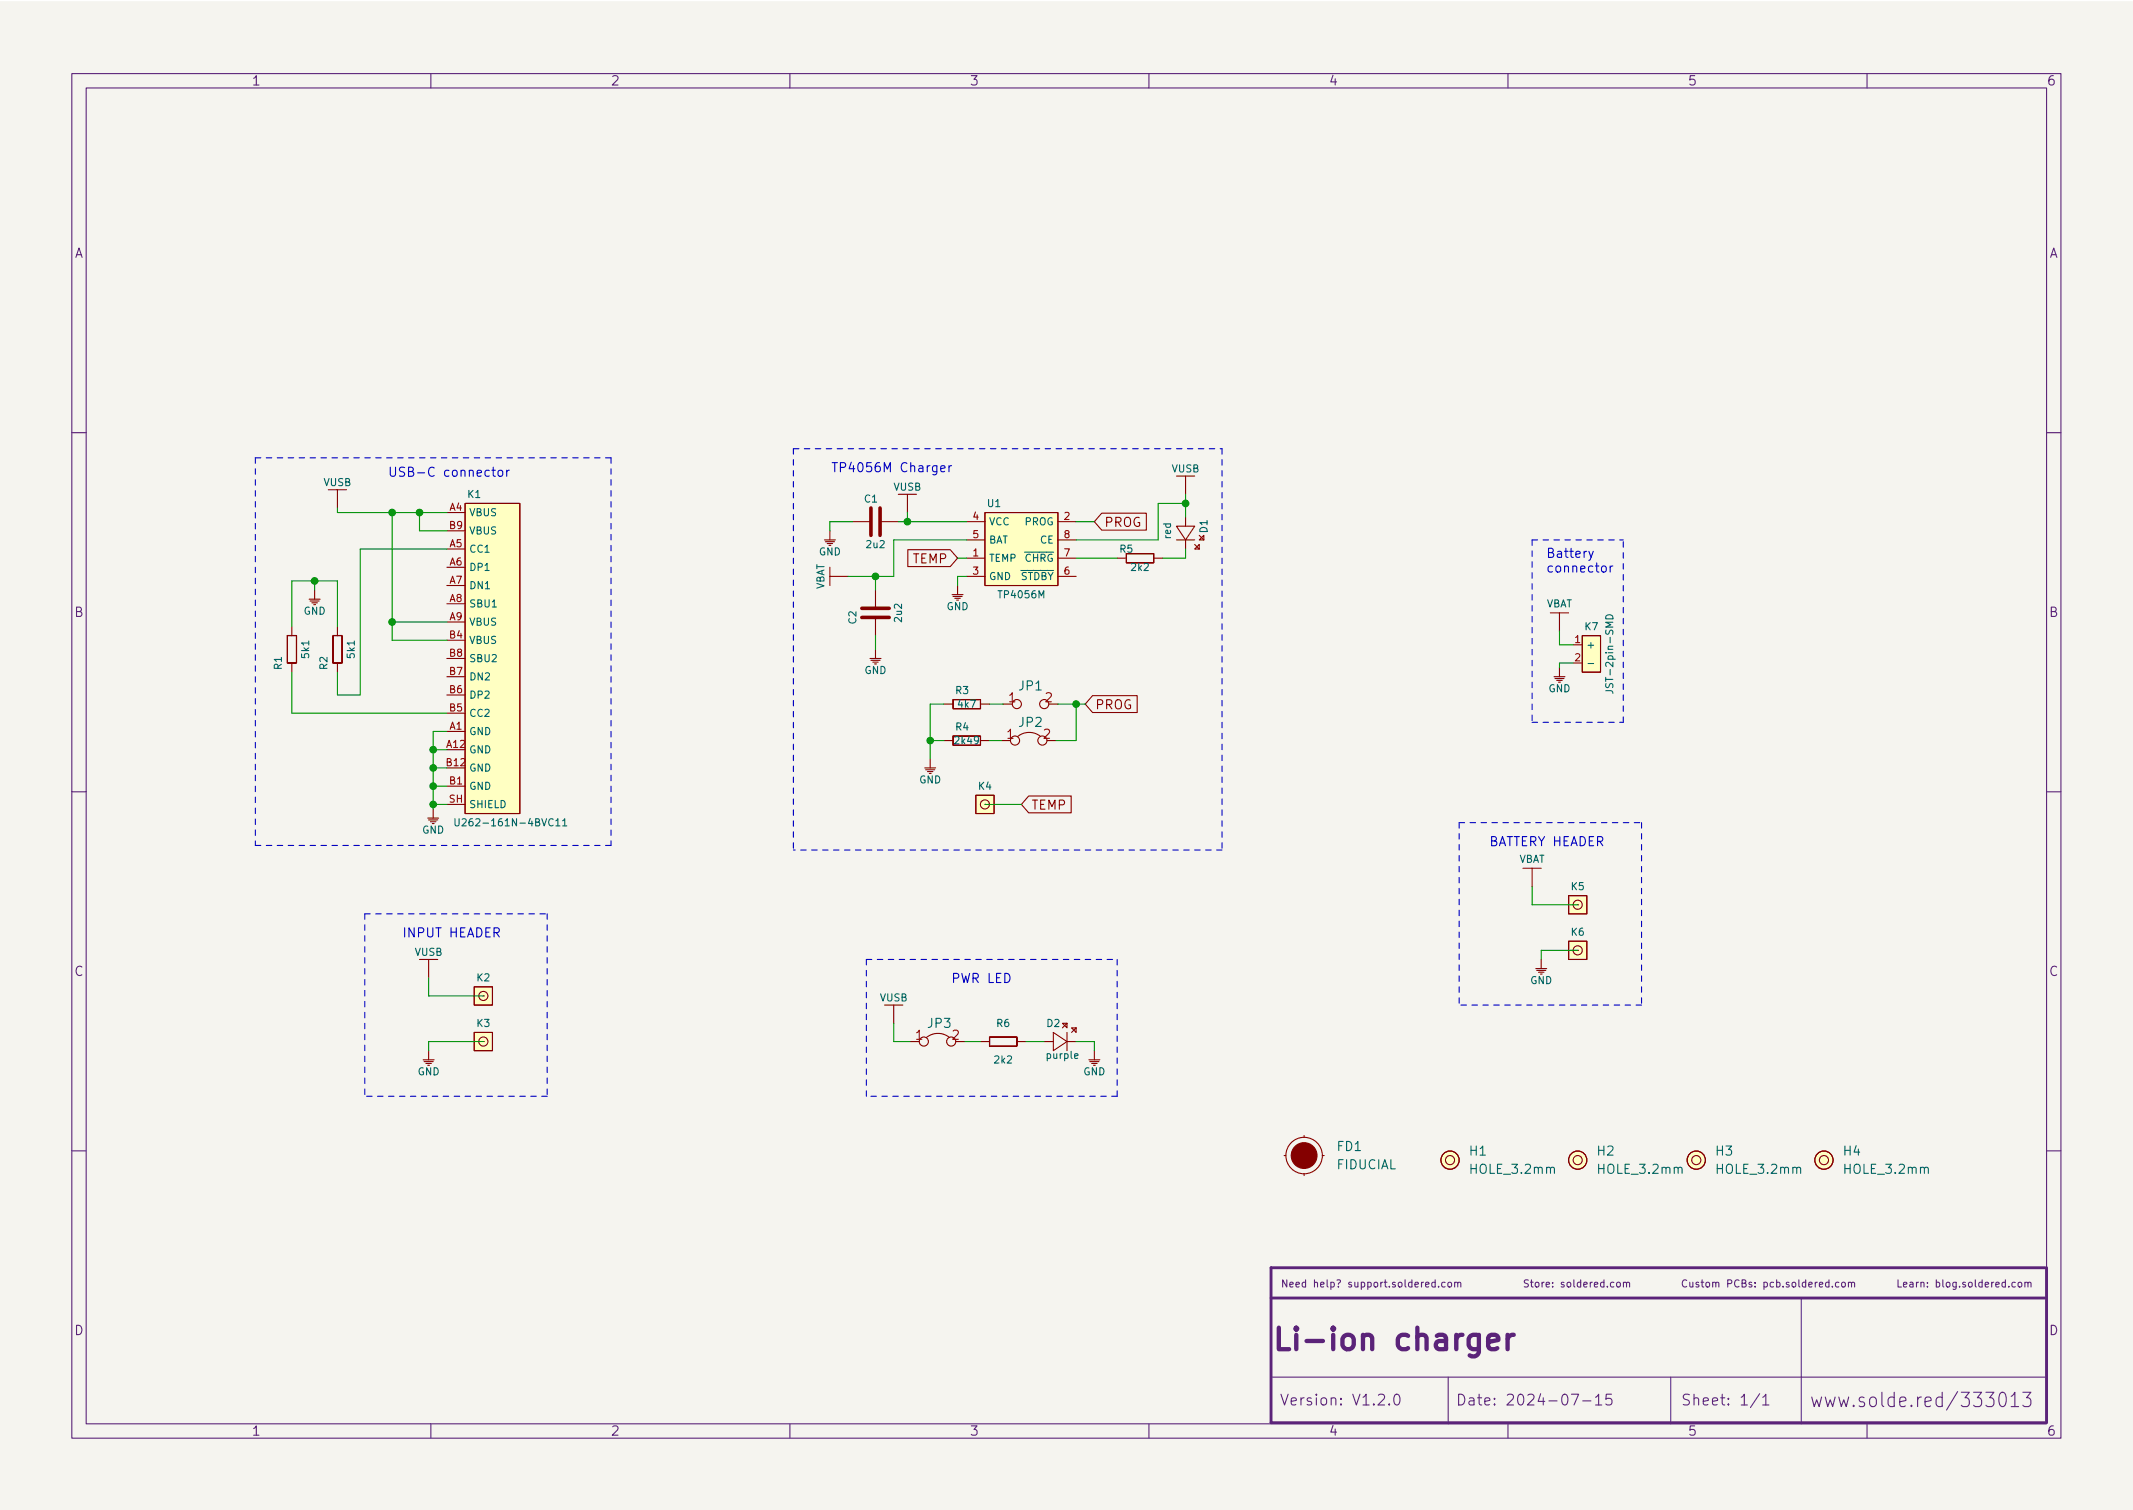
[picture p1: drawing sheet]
<svg xmlns="http://www.w3.org/2000/svg" width="297mm" height="210mm" viewBox="0 0 297 210" stroke-linecap="round" stroke-linejoin="round" font-family="sans-serif">
<path d="M0 .2h297v210.1h-297z" fill="#f5f4ef" stroke="#f5f4ef" stroke-width=".14"/>
<g fill="none" stroke="#5b2379" stroke-width=".15">
<path d="M10 10.2h277v190.1h-277zM12 12.2h273v186.1h-273zM60 10.2v2M110 10.2v2M160 10.2v2M210 10.2v2M260 10.2v2M10 60.2h2M285 60.2h2M10 110.2h2M285 110.2h2M10 160.2h2"/>
<path d="M199.9 178.6l-.3-.1-.2 .2 .1 .5h.4M199.9 178.2v1M200.3 179.1v.1M201.2 178.6l-.2-.1-.2 .2 .1 .5h.3M201.7 178.6l.3-.1 .1 .2v.3l-.1 .2h-.3l-.1-.2zM202.6 178.6l.1-.1 .3 .1v.6M202.6 178.5v.7M203 178.7l.1-.2 .3 .1v.6M225.2 178.6l.1-.1 .3 .1v.4v.2h-.3l-.1-.1zM226.1 178.6l.1-.1 .3 .1v.6M226.1 178.5v.7M226.5 178.7l.1-.2 .3 .1v.6"/>
<path d="M234.9 178.3a.47 .47 0 0 0-.7 .3 .47 .47 0 0 0 .5 .6l.2-.1M235.3 178.5l.1 .7h.2l.1-.1M235.7 178.5v.7M236.6 178.6l-.3-.1-.1 .2v.1l.4 .1v.3h-.4M236.9 178.5h.4M237 178.2v.9l.3 .1M237.6 178.6l.3-.1 .2 .2v.3l-.2 .2h-.3v-.2zM238.5 178.6l.1-.1 .3 .1v.6M238.5 178.5v.7M238.9 178.7l.2-.2 .2 .1 .1 .6M240.6 178.7h.5l.1-.2-.1-.2-.5-.1v1M242.2 178.3a.47 .47 0 0 0-.7 .3 .47 .47 0 0 0 .5 .6l.2-.1"/>
<path d="M242.6 178.7l.4-.1 .1-.1v-.2l-.5-.1v1h.4l.1-.1 .1-.2-.3-.2M243.9 178.6l-.2-.1-.1 .2v.1l.3 .1v.3h-.3M244.4 179.1v.1M244.4 178.6v.1M245.6 178.6l.3-.1 .2 .2-.1 .5h-.4M245.6 178.5v1M247 178.6l-.3-.1-.2 .2 .1 .5h.4M247.4 178.6l.3-.1 .2 .2-.1 .5h-.4M247.4 178.2v1M248.3 179.1v.1M249.1 178.6l-.2-.1-.2 .2 .1 .1 .3 .1v.3h-.4M249.6 178.6l.3-.1 .2 .2v.3l-.2 .2h-.3v-.2z"/>
<path d="M250.5 178.2v.9l.1 .1M251.5 178.6l-.3-.1-.2 .2 .1 .5h.4M251.5 178.2v1M251.9 178.9l.5-.1-.1-.2-.3-.1-.1 .2v.5h.4M252.8 178.5v.7M253.1 178.5l-.3 .2M253.4 178.9l.4-.1v-.2l-.3-.1-.1 .2v.5h.4M254.7 178.6l-.3-.1-.2 .2 .1 .5h.4M254.7 178.2v1M255.2 179.1v.1M256.1 178.6l-.3-.1-.2 .2 .1 .5h.4M256.5 178.6l.1-.1 .3 .1 .1 .4-.1 .2h-.3l-.1-.1z"/>
<path d="M257.4 178.6l.2-.1 .2 .1v.6M257.4 178.5v.7M257.8 178.7l.2-.2 .2 .1 .1 .6M280.6 178.6l-.2-.1-.2 .2 .1 .5h.3M281.1 178.6l.1-.1 .3 .1 .1 .4-.1 .2h-.3l-.1-.1zM282 178.6l.1-.1 .3 .1v.6M282 178.5v.7M282.4 178.7l.2-.2 .2 .1v.6M285 160.2h2M60 198.3v2M110 198.3v2M160 198.3v2"/>
<path d="M177 191.8h108M193.5 195.5v.1h-.1l.1-.1v.1M194.3 194.2a.36 .36 0 0 1 .6 .2 .77 .77 0 0 1-.4 1.2 1 1 0 0 1-.2-1.4zM201.7 191.8v6.5M210 198.3v2M218.8 194.1h1l-.6 1.5M220.4 195.1h1.2M222.2 194.6l.4-.5v1.5M222.2 195.6h.9M224.4 194.1h-.7l-.1 .7 .2-.1 .5 .1 .2 .2-.1 .5-.2 .1h-.4l-.2-.1M232.7 191.8v6.5M245.1 194.1l-1.3 1.9"/>
<path d="M245.5 194.6l.4-.5v1.5M245.5 195.6h.8M250.8 180.7v17.6M260 198.3v2M270.5 194.6l-.5-.1-.4 .4v.6l.2 .3 .2 .1 .5-.1M270.5 193.9v2M272.6 193.8l-1.5 2.5M281.7 193.9h1.1l-.6 .7a.49 .49 0 0 1 .6 .4v.5l-.2 .3-.1 .1h-.5l-.3-.2"/>
</g>
<path d="M207.2 186.9l1.5-.3-.2-.6-.3-.1h-.5l-.3 .1-.2 .3v1.1l.2 .3 .3 .2h.5l.3-.2M209.9 185.9v2M210.8 185.9a.77 .77 0 0 0-.9 .5" fill="none" stroke="#5b2379" stroke-width=".6"/>
<path d="M284.8 176.5h-107.8v21.6h107.9M285 176.5v21.6M177 180.7h108" fill="none" stroke="#5b2379" stroke-width=".4"/>
<g fill="none" stroke="#840000" stroke-width=".15">
<path d="M45.7 68.2h2.6M47 68.2v2.5M62.2 71.4h2.6M62.2 76.4h2.6M62.2 79h2.6M62.2 73.9h2.6M64.8 70.1h7.6v43.2h-7.6zM114.8 75.2h1.5M114.9 75.4h1.3M115.2 75.7h.8M115.6 73.9v1.3M115.6 79v2.5"/>
<path d="M118.7 72.6h2.6M122.6 72.6h2.5M125.1 68.8h2.5M126.4 68.8v2.6M126.4 76.5h5.9l1 1.2-1 1.2h-5.9zM134.6 72.6h2.6M134.6 75.2h2.6M134.6 77.7h2.6M137.2 71.4h10.1v10.1h-10.1zM147.3 72.6h2.6M147.3 75.2h2.6M147.3 77.7h2.6"/>
<path d="M153.4 71.5h6.2v2.3h-6.2l-1-1.2zM155.6 77.7h1.2M156.8 78.4h3.9zM156.8 77.1l.1 1.3zM156.8 77.1h3.9zM160.7 77.1v1.3zM160.7 77.7h1.2M163.8 73.3h2.6l-1.3 1.9zM163.8 75.2h2.6M163.8 66.3h2.6M165.1 66.3v2.5M165.1 72v1.3"/>
<path d="M165.1 75.2v1.2M166.4 76.4l.6-.6v.6zM166.4 75.8l.6 .6M167 74.5l.6 .7M167.6 74.5v.7h-.6zM40 92.3h1.3zM40 88.5v3.8zM40 88.5h1.3zM40.6 87.2v1.3M40.6 92.3v1.3M41.3 88.5v3.8zM43.1 83.4h1.5"/>
<path d="M43.2 83.7h1.2M43.4 83.9h.8M43.8 82.2v1.2M46.4 92.3h1.2zM46.4 88.5v3.8zM46.4 88.5h1.2zM47 87.2v1.3M47 92.3v1.3M47.6 88.5l.1 3.8zM62.2 81.5h2.6M62.2 84.1h2.6M62.2 86.6h2.6"/>
<path d="M62.2 89.1h2.6M62.2 99.3h2.6M62.2 96.8h2.6M62.2 94.2h2.6M62.2 91.7h2.6M115.6 80.3h2.5M121.2 91.7h1.5M121.3 91.9h1.3M121.5 92.2h.8M121.9 82.2v2.5M121.9 86v2.5M121.9 90.4v1.3"/>
<path d="M131.4 98h1.3M132.6 82.8h1.5M132.7 98.7h3.8zM132.7 97.4v1.3zM132.7 97.4h3.8zM132.7 83.1h1.3M133 83.3h.7M133.3 81.5v1.3M134.6 80.3h2.6M136.5 97.4l.1 1.3zM136.5 98h1.3M139.7 98h1.3"/>
<path d="M146 98h1.3M147.3 80.3h2.6M152.1 96.9h6.3v2.3h-6.3l-1-1.2zM215.9 85.3h2.5M216.4 94.2h1.5M216.5 94.5h1.3M216.8 94.7h.8M217.2 85.3v2.6M217.2 93v1.2M219.1 89.8h1.2M220.3 88.5h2.6v5.1h-2.6zM59.6 113.9h1.5"/>
<path d="M59.7 114.2h1.3M59.9 114.4h.8M60.3 112.6v1.3M62.2 101.8h2.6M62.2 104.4h2.6M62.2 109.5h2.6M62.2 106.9h2.6M62.2 112h2.6M128.8 106.9h1.5M128.9 107.2h1.3M129.2 107.4h.7M129.5 105.7v1.2"/>
<path d="M131.4 103.1h1.3M132.7 103.8h3.8zM132.7 102.5h3.8zM135.9 110.7h2.5v2.6h-2.5zM136.5 102.5l.1 1.3zM136.5 103.1h1.3M137.2 112h.1M139.4 103.1h1.3M143.3 110.8h5.9v2.4h-5.9l-1.1-1.2zM144.9 102.5a2.55 2.55 0 0 0-3.2 .1M145.8 103.1h1.3M58.4 133.6h2.6"/>
<path d="M59.7 133.6v2.5M66 137.4h2.6v2.5h-2.6zM67.3 138.7h.1M123.2 139.9h2.5M124.5 139.9v2.6M212.1 120.9h2.5M213.4 120.9v2.5M213.9 134.9h1.5M214 135.1h1.3M214.2 135.4h.8M214.6 133.6v1.3M218.4 124.7h2.6v2.5h-2.6z"/>
<path d="M218.4 131.1h2.6v2.5h-2.6zM219.7 126h.1M219.7 132.3h.1M58.9 147.6h1.6M59.1 147.8h1.2M59.3 148.1h.8M59.7 146.3v1.3M66 143.8h2.6v2.5h-2.6zM67.3 145h.1M126.7 145h1.3M132.2 144.4a2.55 2.55 0 0 0-3.2 .1M133.1 145h1.3"/>
<path d="M136.5 145h1.3M137.8 145.7h3.8zM137.8 144.4v1.3zM137.8 144.4h3.8zM141.6 144.4v1.3zM141.6 145h1.3M145.4 145h1.3M146.7 143.8l1.9 1.2-1.9 1.3zM148 142.5h.6v.6zM148.6 145h1.3M148.6 142.5l-.6 .6M148.6 143.8v2.5"/>
<path d="M149.2 143.1h.7v.7zM149.9 143.1l-.7 .7M151.6 147.6h1.6M151.8 147.8h1.2M152 148.1h.8M152.4 146.3v1.3M181.6 158.1v.3M178.8 160.9h.3M181.6 163.4v.3M184.1 160.9h.3"/>
<circle cx="141.6" cy="98" r=".63"/>
<circle cx="145.4" cy="98" r=".63"/>
<circle cx="137.2" cy="112" r=".63"/>
<circle cx="141.4" cy="103.1" r=".63"/>
<circle cx="145.2" cy="103.1" r=".63"/>
<circle cx="67.3" cy="138.7" r=".63"/>
<circle cx="219.7" cy="126" r=".63"/>
<circle cx="219.7" cy="132.3" r=".63"/>
<circle cx="67.3" cy="145" r=".63"/>
<circle cx="128.7" cy="145" r=".63"/>
<circle cx="132.5" cy="145" r=".63"/>
<circle cx="181.6" cy="160.9" r="2.54"/>
<circle cx="201.9" cy="161.5" r=".63"/>
<circle cx="201.9" cy="161.5" r="1.27"/>
<circle cx="219.7" cy="161.5" r=".63"/>
<circle cx="219.7" cy="161.5" r="1.27"/>
<circle cx="236.2" cy="161.5" r=".63"/>
<circle cx="236.2" cy="161.5" r="1.27"/>
<circle cx="254" cy="161.5" r=".63"/>
<circle cx="254" cy="161.5" r="1.27"/>
</g>
<g fill="#ffffc2" stroke="#ffffc2" stroke-width=".14">
<path d="M64.8 70.1h7.6v43.2h-7.6z"/>
<path d="M220.3 88.5h2.6v5.1h-2.6z"/>
<path d="M135.9 110.7h2.5v2.6h-2.5z"/>
<path d="M66 137.4h2.6v2.5h-2.6z"/>
<path d="M66 143.8h2.6v2.5h-2.6z"/>
<path d="M218.4 124.7h2.6v2.5h-2.6z"/>
<path d="M218.4 131.1h2.6v2.5h-2.6z"/>
<path d="M137.2 71.4h10.1v10.1h-10.1z"/>
<circle cx="201.9" cy="161.5" r="1.27"/>
<circle cx="219.7" cy="161.5" r="1.27"/>
<circle cx="254" cy="161.5" r="1.27"/>
<circle cx="236.2" cy="161.5" r="1.27"/>
</g>
<path d="M221.2 92.4h.7M223.6 96.2h.7a.32 .32 0 0 1 .3 .4M223.7 85.8a.54 .54 0 0 1 .6-.2 .54 .54 0 0 1 .3 .6h-1zM63.4 114v.8l.1 .2h.2l.2-.2v-.8M64.4 114.1l.3-.1 .2 .3-.6 .7h.6M77.4 114.3l.3-.3v1M77.4 115h.6M78.4 114.3l.2-.3v1M78.4 115h.5" fill="none" stroke="#006464" stroke-width=".15"/>
<circle cx="181.6" cy="160.9" r="1.8" fill="#840000" stroke="#840000" stroke-width=".15"/>
<path d="M121.3 70.7v3.8M122.6 70.7v3.8M120 86h3.8M120 84.7h3.8" fill="none" stroke="#840000" stroke-width=".5"/>
<path d="M54.4 65.1v1l.2 .2h.2l.3-.2v-1M56.3 65.1h-.4l-.3 .2 .1 .3 .6 .2v.4l-.2 .1h-.5M70.9 65.5h-.2l-.1 .2M115.9 64.4h.7M116.2 64.4v1.3M117 65.1l.6-.1 .2-.2-.1-.3-.2-.1h-.5v1.3M221.3 76.8l.3 .8M221.9 76.8l-.5 1.1-.1 .1M223.1 78.9l.3-.1 .3 .3v.3l-.3 .3-.3-.1-.1-.2v-.3zM224.2 78.8v.9M224.6 78.8l-.2 .1-.2 .2" fill="none" stroke="#0000c2" stroke-width=".15"/>
<g fill="none" stroke="#0000c2" stroke-width=".15" stroke-dasharray=".8 .8">
<path d="M35.6 63.7h49.5M35.6 63.7v54M85.1 63.7v54M110.5 62.5v55.9M110.5 62.5h59.7M170.2 62.5v55.9M213.4 75.2h12.7M213.4 75.2v25.4M85.1 117.7h-49.5M170.2 118.4h-59.7M203.2 114.5v25.4M203.2 114.5h25.4"/>
<path d="M213.4 100.6h12.7M226.1 100.6v-25.4M228.6 114.5v25.4M50.8 127.2h25.4M50.8 127.2v25.4M76.2 127.2v25.4M120.6 133.6h35M120.6 133.6v19M155.6 133.6v19M228.6 139.9h-25.4M76.2 152.6h-25.4M155.6 152.6h-35"/>
</g>
<g fill="none" stroke="#009600" stroke-width=".15">
<path d="M47 70.7v.7h15.2M54.6 71.4v17.7h7.6M58.4 71.4v2.5h3.8M62.2 76.4h-12v20.4h-3.2v-3.2M118.7 72.6h-3.1v1.3M125.1 72.6h9.5M126.4 71.4v1.2M133.3 77.7h1.3M134.6 75.2h-10.1v5.1h-6.4M149.9 77.7h5.7M149.9 72.6h2.5M165.1 70.1h-3.8v5.1h-11.4"/>
<path d="M165.1 76.4v1.3h-3.2M165.1 68.8v3.2M40.6 87.2v-6.3h6.4v6.3M40.6 93.6v5.7h21.6M43.8 80.9v1.3M54.6 86.6h7.6M121.9 80.3v1.9M121.9 88.5v1.9M131.4 98h-1.9v7.7M134.6 80.3h-1.3v1.2M137.8 98h1.9M147.3 98h3.8"/>
<path d="M149.9 98v5.1h-2.8M217.2 87.9v1.9h1.9M219.1 92.3h-1.9v.7M60.3 104.4h1.9M60.3 106.9h1.9M60.3 109.5h1.9M60.3 112h1.9M62.2 101.8h-1.9v10.8M129.5 103.1h1.9M137.2 112h5M137.8 103.1h1.6M59.7 136.1v2.6h7.6"/>
<path d="M213.4 123.4v2.6h6.3M219.7 132.3h-5.1v1.3M67.3 145h-7.6v1.3M124.5 142.5v2.5h2.2M134.4 145h2.1M142.9 145h2.5M149.9 145h2.5v1.3"/>
</g>
<g fill="#009600" stroke="#009600" stroke-width=".15">
<circle cx="43.8" cy="80.9" r=".46"/>
<circle cx="58.4" cy="71.4" r=".46"/>
<circle cx="54.6" cy="71.4" r=".46"/>
<circle cx="54.6" cy="86.6" r=".46"/>
<circle cx="121.9" cy="80.3" r=".46"/>
<circle cx="165.1" cy="70.1" r=".46"/>
<circle cx="60.3" cy="109.5" r=".46"/>
<circle cx="60.3" cy="106.9" r=".46"/>
<circle cx="60.3" cy="112" r=".46"/>
<circle cx="60.3" cy="104.4" r=".46"/>
<circle cx="126.4" cy="72.6" r=".46"/>
<circle cx="129.5" cy="103.1" r=".46"/>
<circle cx="149.9" cy="98" r=".46"/>
</g>
<text font-size="4.2" fill="#5b2379" x="177" y="188">Li-ion charger</text>
<g font-size="2.8" fill="#5b2379">
<text x="252" y="196">www.solde.red/</text>
<text x="272.8" y="196">333013</text>
</g>
<g font-size="2.1" fill="#5b2379">
<text x="178.2" y="195.7">Version: V1.2.0</text>
<text x="202.7" y="195.7">Date: 2024-07-15</text>
<text x="234" y="195.7">Sheet: 1/1</text>
</g>
<g font-size="1.8" fill="#5b2379">
<text x="35" y="11.9">1</text>
<text x="85" y="11.9">2</text>
<text x="135" y="11.9">3</text>
<text x="185" y="11.9">4</text>
<text x="235" y="11.9">5</text>
<text x="285" y="11.9">6</text>
<text x="10.3" y="35.9">A</text>
<text x="285.3" y="35.9">A</text>
<text x="10.3" y="85.9">B</text>
<text x="285.3" y="85.9">B</text>
<text x="10.3" y="135.9">C</text>
<text x="285.3" y="135.9">C</text>
<text x="10.3" y="185.9">D</text>
<text x="285.3" y="185.9">D</text>
<text x="35" y="199.9">1</text>
<text x="85" y="199.9">2</text>
<text x="135" y="199.9">3</text>
<text x="185" y="199.9">4</text>
<text x="235" y="199.9">5</text>
<text x="285" y="199.9">6</text>
</g>
<g font-size="1.8" fill="#0000c2">
<text x="117.8" y="65.7">TP4056M Charger</text>
<text x="56.5" y="66.4">USB-C connector</text>
<text x="215.3" y="77.7">Battery</text>
<text x="215.3" y="79.7">connector</text>
<text x="207.2" y="117.8">BATTERY HEADER</text>
<text x="56.6" y="130.5">INPUT HEADER</text>
<text x="132.8" y="136.9">PWR LED</text>
</g>
<g font-size="1.8" fill="#840000">
<text x="153.7" y="73.4">PROG</text>
<text x="127.1" y="78.4">TEMP</text>
<text x="152.5" y="98.8">PROG</text>
<text x="143.6" y="112.7">TEMP</text>
</g>
<g font-size="1.8" fill="#a90000">
<text x="140.5" y="97.8">1</text>
<text x="145.6" y="97.8">2</text>
<text x="140.2" y="102.9">1</text>
<text x="145.3" y="102.9">2</text>
<text x="127.5" y="144.8">1</text>
<text x="132.6" y="144.8">2</text>
</g>
<g font-size="1.8" fill="#006464">
<text x="141.9" y="96.1">JP1</text>
<text x="141.9" y="101.2">JP2</text>
<text x="129.2" y="143.1">JP3</text>
<text x="186.2" y="160.3">FD1</text>
<text x="204.7" y="160.9">H1</text>
<text x="222.5" y="160.9">H2</text>
<text x="239" y="160.9">H3</text>
<text x="256.8" y="160.9">H4</text>
<text x="186.2" y="162.8">FIDUCIAL</text>
<text x="204.9" y="163.4">HOLE_3.2mm</text>
<text x="222.7" y="163.4">HOLE_3.2mm</text>
<text x="239.2" y="163.4">HOLE_3.2mm</text>
<text x="257" y="163.4">HOLE_3.2mm</text>
</g>
<g font-size="1.4" fill="#006464">
<text x="163.2" y="65.8">VUSB</text>
<text x="45.1" y="67.7">VUSB</text>
<text x="65.1" y="69.3">K1</text>
<text x="65.3" y="71.9">VBUS</text>
<text x="120.4" y="70">C1</text>
<text x="124.4" y="68.3">VUSB</text>
<text x="137.5" y="70.6">U1</text>
<text x="65.3" y="76.9">CC1</text>
<text x="65.3" y="74.4">VBUS</text>
<text x="114" y="77.3">GND</text>
<text x="120.7" y="76.3">2u2</text>
<text x="137.7" y="73.1">VCC</text>
<text x="137.7" y="75.7">BAT</text>
<text x="142.7" y="73.1">PROG</text>
<text x="144.9" y="75.7">CE</text>
<text x="156" y="76.9">R5</text>
<text x="163.1" y="75" transform="rotate(-90 163.1 75)">red</text>
<text x="168.1" y="74.2" transform="rotate(-90 168.1 74.2)">D1</text>
<text x="65.3" y="79.5">DP1</text>
<text x="65.3" y="82">DN1</text>
<text x="114.8" y="82.2" transform="rotate(-90 114.8 82.2)">VBAT</text>
<text x="137.7" y="78.2">TEMP~{CHRG}</text>
<text x="137.7" y="80.8">GND ~{STDBY}</text>
<text x="139.2" y="83.3">TP4056M</text>
<text x="157.6" y="79.5">2k2</text>
<text x="42.3" y="85.6">GND</text>
<text x="65.3" y="84.6">SBU1</text>
<text x="65.3" y="87.1">VBUS</text>
<text x="65.3" y="89.6">VBUS</text>
<text x="119.2" y="86.9" transform="rotate(-90 119.2 86.9)">C2</text>
<text x="125.6" y="86.5" transform="rotate(-90 125.6 86.5)">2u2</text>
<text x="131.8" y="84.9">GND</text>
<text x="215.3" y="84.6">VBAT</text>
<text x="220.7" y="87.7">K7</text>
<text x="39.2" y="93.2" transform="rotate(-90 39.2 93.2)">R1</text>
<text x="43" y="91.6" transform="rotate(-90 43 91.6)">5k1</text>
<text x="45.6" y="93.2" transform="rotate(-90 45.6 93.2)">R2</text>
<text x="49.4" y="91.6" transform="rotate(-90 49.4 91.6)">5k1</text>
<text x="65.3" y="94.7">DN2</text>
<text x="65.3" y="92.2">SBU2</text>
<text x="120.4" y="93.8">GND</text>
<text x="220.9" y="90.3">+</text>
<text x="224.7" y="95.8" transform="rotate(-90 224.7 95.8)">JST-2pin-SMD</text>
<text x="65.3" y="99.8">CC2</text>
<text x="65.3" y="97.3">DP2</text>
<text x="133.1" y="101.7">R4</text>
<text x="133.1" y="96.6">R3</text>
<text x="133.5" y="98.5">4k7</text>
<text x="215.6" y="96.4">GND</text>
<text x="65.3" y="102.3">GND</text>
<text x="65.3" y="104.9">GND</text>
<text x="65.3" y="107.4">GND</text>
<text x="133.1" y="103.6">2k49</text>
<text x="65.3" y="110">GND</text>
<text x="65.3" y="112.5">SHIELD</text>
<text x="128" y="109.1">GND</text>
<text x="136.3" y="110">K4</text>
<text x="58.8" y="116.1">GND</text>
<text x="64.7" y="115">U262-161N-4BVC11</text>
<text x="211.5" y="120.1">VBAT</text>
<text x="218.8" y="123.9">K5</text>
<text x="218.8" y="130.3">K6</text>
<text x="57.8" y="133.1">VUSB</text>
<text x="66.4" y="136.6">K2</text>
<text x="213.1" y="137">GND</text>
<text x="66.4" y="143">K3</text>
<text x="122.5" y="139.4">VUSB</text>
<text x="138.8" y="143">R6</text>
<text x="145.8" y="143">D2</text>
<text x="58.1" y="149.7">GND</text>
<text x="138.5" y="148.1">2k2</text>
<text x="145.8" y="147.4">purple</text>
<text x="150.9" y="149.7">GND</text>
</g>
<g font-size="1.4" fill="#a90000">
<text x="62.6" y="71.1">A4</text>
<text x="62.6" y="76.2">A5</text>
<text x="62.6" y="73.7">B9</text>
<text x="135.5" y="77.5">1</text>
<text x="135.5" y="72.4">4</text>
<text x="135.5" y="74.9">5</text>
<text x="148.2" y="72.4">2</text>
<text x="148.2" y="77.5">7</text>
<text x="148.2" y="74.9">8</text>
<text x="62.6" y="78.7">A6</text>
<text x="62.6" y="81.3">A7</text>
<text x="62.6" y="83.8">A8</text>
<text x="135.5" y="80">3</text>
<text x="148.2" y="80">6</text>
<text x="62.6" y="86.4">A9</text>
<text x="62.6" y="88.9">B4</text>
<text x="219.3" y="89.5">1</text>
<text x="62.6" y="94">B7</text>
<text x="62.6" y="91.4">B8</text>
<text x="219.3" y="92.1">2</text>
<text x="62.6" y="101.6">A1</text>
<text x="62.6" y="99.1">B5</text>
<text x="62.6" y="96.5">B6</text>
<text x="62.2" y="104.1">A12</text>
<text x="62.2" y="106.7">B12</text>
<text x="62.5" y="111.8">SH</text>
<text x="62.6" y="109.2">B1</text>
</g>
<g font-size="1.4" fill="#5b2379">
<text x="178.3" y="179.3">Need help? support.soldered.com</text>
<text x="212" y="179.3">Store: soldered.com</text>
<text x="264" y="179.3">Learn: blog.soldered.com</text>
</g>
</svg>
